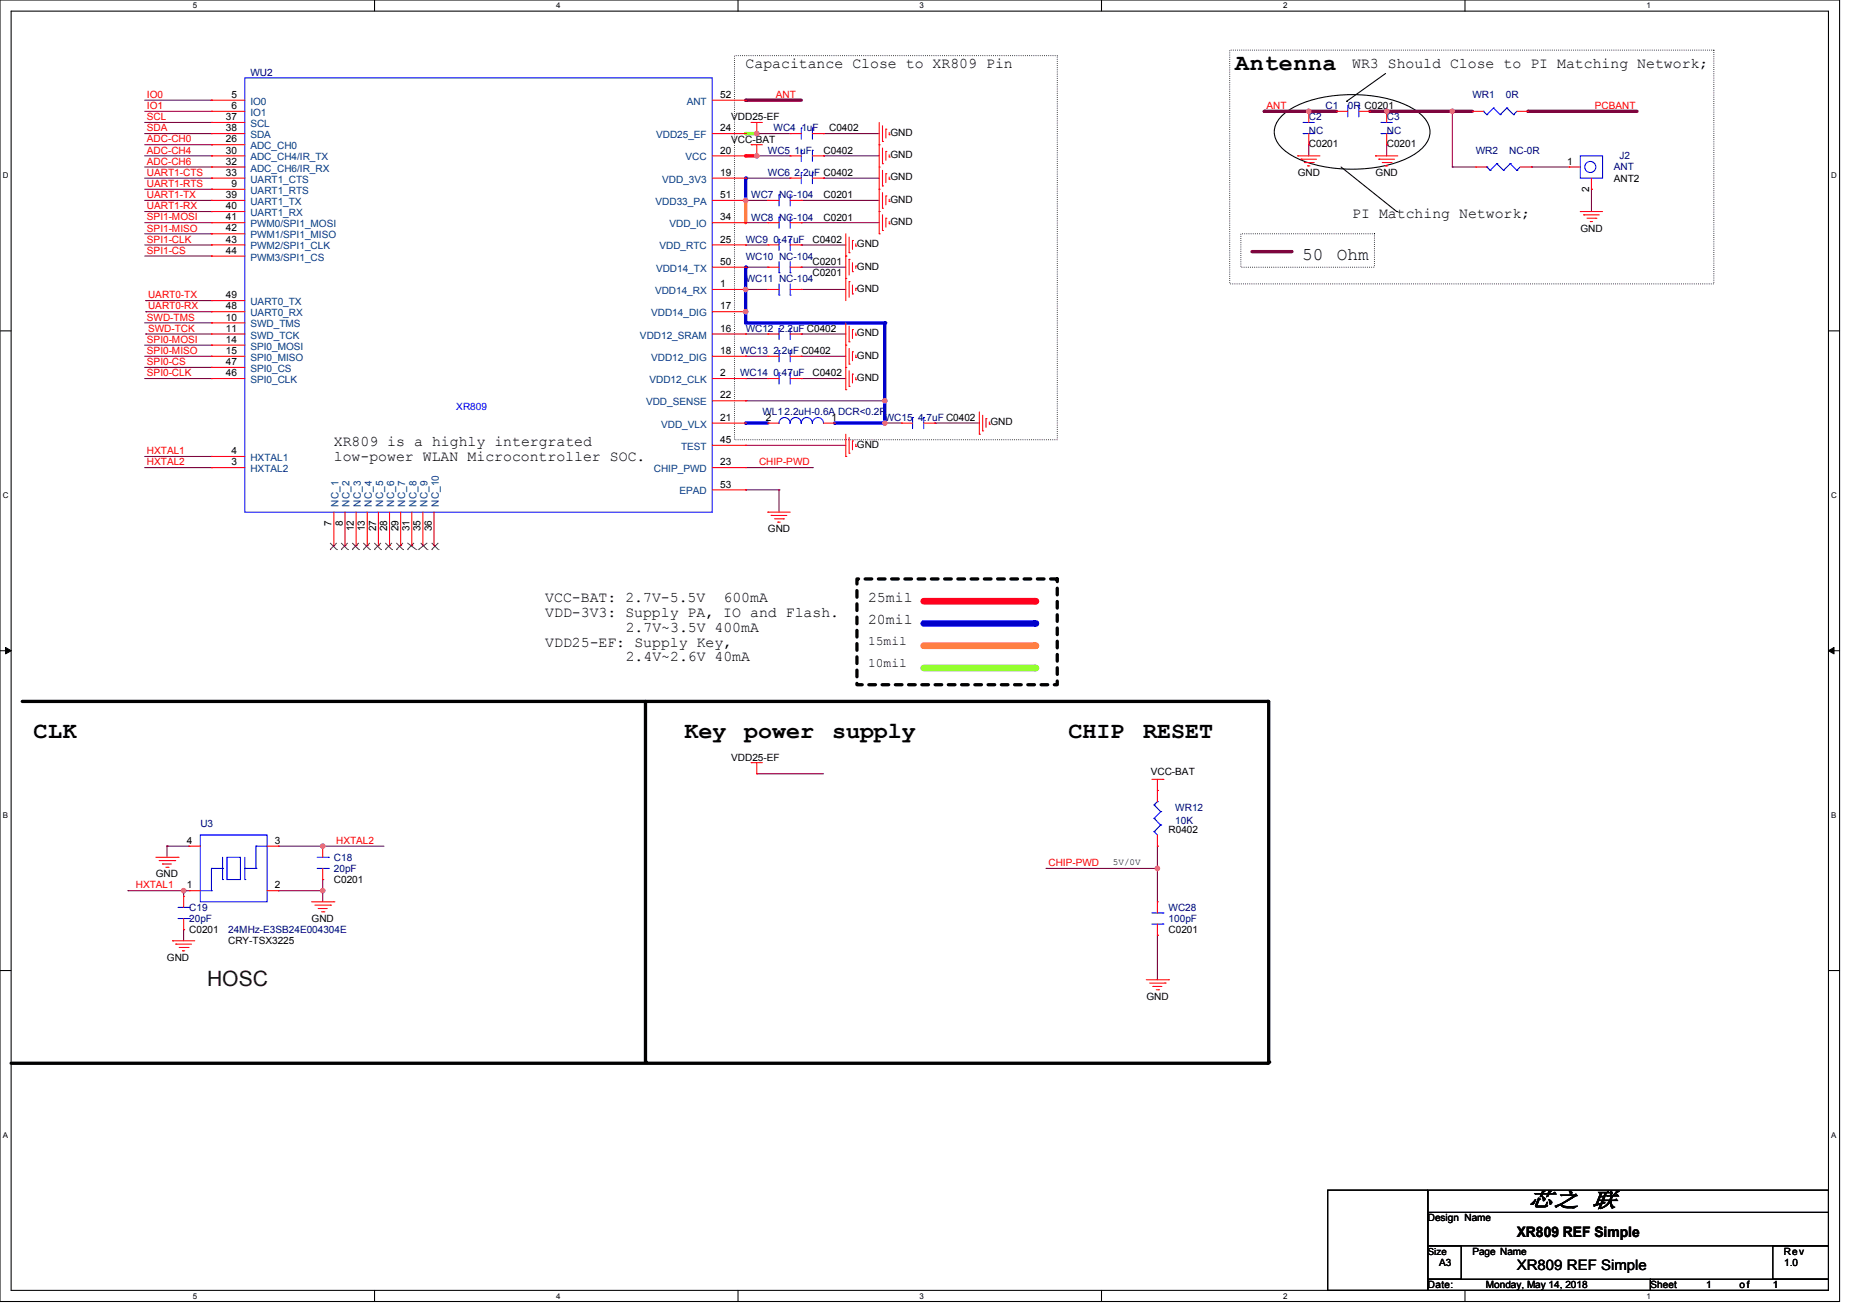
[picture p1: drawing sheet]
<svg xmlns="http://www.w3.org/2000/svg" width="297mm" height="210mm" viewBox="0 0 297 210" stroke-linecap="round" stroke-linejoin="round" font-family="sans-serif">
<path d="M0 0h293.9v207.8h-293.9zM1.8 1.8h290.3v204.3h-290.3z" fill="none" stroke="#000" stroke-width=".17"/>
<g fill="#fff">
<path d="M30.8 .2h.7v1.4h-.7z"/>
<path d="M30.8 206.2h.7v1.5h-.7z"/>
</g>
<path d="M59.8 0v1.8M59.8 206.1v1.7" fill="none" stroke="#000" stroke-width=".17"/>
<g fill="#fff">
<path d="M88.9 .2h.7v1.4h-.7z"/>
<path d="M88.9 206.2h.7v1.5h-.7z"/>
</g>
<path d="M117.9 0v1.8M117.9 206.1v1.7" fill="none" stroke="#000" stroke-width=".17"/>
<g fill="#fff">
<path d="M146.9 .2h.7v1.4h-.7z"/>
<path d="M146.9 206.2h.7v1.5h-.7z"/>
</g>
<path d="M176 0v1.8M176 206.1v1.7" fill="none" stroke="#000" stroke-width=".17"/>
<g fill="#fff">
<path d="M205 .2h.7v1.4h-.7z"/>
<path d="M205 206.2h.7v1.5h-.7z"/>
</g>
<path d="M234.1 0v1.8M234.1 206.1v1.7" fill="none" stroke="#000" stroke-width=".17"/>
<g fill="#fff">
<path d="M263.1 .2h.7v1.4h-.7z"/>
<path d="M263.1 206.2h.7v1.5h-.7z"/>
<path d="M.4 27.3h1v1.4h-1z"/>
<path d="M292.6 27.3h.9v1.4h-.9z"/>
<path d="M.4 78.4h1v1.4h-1z"/>
<path d="M292.6 78.4h.9v1.4h-.9z"/>
</g>
<path d="M0 52.8h1.8M292.1 52.8h1.8" fill="none" stroke="#000" stroke-width=".17"/>
<g fill="#fff">
<path d="M.4 129.4h.9v1.5h-.9z"/>
<path d="M292.6 129.4h.8v1.5h-.8z"/>
</g>
<path d="M0 103.9h1.8M292.1 103.9h1.8" fill="none" stroke="#000" stroke-width=".17"/>
<path d="M.9 103.4l.9 .5-.9 .5zM292.1 103.9l.9-.5v1z" fill="#000" stroke="#000" stroke-width=".16"/>
<g fill="#fff">
<path d="M.4 180.5h.9v1.4h-.9z"/>
<path d="M292.6 180.5h.8v1.4h-.8z"/>
</g>
<path d="M0 155h1.8M292.1 155h1.8" fill="none" stroke="#000" stroke-width=".17"/>
<path d="M200 40.2h6.2" fill="none" stroke="#800000" stroke-width=".53"/>
<circle cx="206.2" cy="40.2" r=".26" fill="#800000"/>
<path d="M198.2 37.3h21.4v5.4h-21.4z" fill="none" stroke="#000" stroke-width=".17" stroke-dasharray="0 .3"/>
<path d="M147.6 106.7h17.8" fill="none" stroke="#80ff00" stroke-width="1.1"/>
<circle cx="165.4" cy="106.7" r=".53" fill="#80ff00"/>
<path d="M147.6 99.6h17.8" fill="none" stroke="#00f" stroke-width="1.1"/>
<circle cx="165.4" cy="99.6" r=".53" fill="#00f"/>
<path d="M147.6 103.1h17.8" fill="none" stroke="#ff8000" stroke-width="1.1"/>
<circle cx="165.4" cy="103.1" r=".53" fill="#ff8000"/>
<path d="M136.9 92.5h32v16.8h-32z" fill="none" stroke="#000" stroke-width=".53" stroke-dasharray="1.1 1.1"/>
<path d="M147.6 96h17.8" fill="none" stroke="#f00" stroke-width="1.1"/>
<circle cx="165.4" cy="96" r=".53" fill="#f00"/>
<path d="M117.3 8.9h51.6v61.3h-51.6zM196.5 8h77.3v37.3h-77.3z" fill="none" stroke="#000" stroke-width=".17" stroke-dasharray="0 .3"/>
<path d="M205 18.3a16.1 16.1 0 0 1 9.5-3.1 21.2 21.2 0 0 1 10.8 1.9 4.9 4.9 0 0 1 3.2 4 4.9 4.9 0 0 1-3.2 3.9 22.6 22.6 0 0 1-18.6 0 4.9 4.9 0 0 1-3.1-3.9 3.8 3.8 0 0 1 1.4-2.8zM215.1 16.2h.1M221.4 11.7l-6.3 4.5M214.2 26.7l8.9 7.1M223.1 33.8h.1" fill="none" stroke="#000" stroke-width=".17"/>
<path d="M3.6 112h198.9M103.1 112v57.6M202.7 112v57.6M1.8 169.8h200.7" fill="none" stroke="#000" stroke-width=".53"/>
<g fill="#000">
<circle cx="202.5" cy="112" r=".26"/>
<circle cx="103.1" cy="169.6" r=".26"/>
<circle cx="202.5" cy="169.8" r=".26"/>
<circle cx="202.7" cy="169.6" r=".26"/>
</g>
<path d="M221.5 17.8h10.5" fill="none" stroke="#800040" stroke-width=".53"/>
<circle cx="221.5" cy="17.8" r=".26" fill="#800040"/>
<g fill="#f0f" stroke="#f0f" stroke-width=".17">
<circle cx="232" cy="17.8" r=".35"/>
<circle cx="221.5" cy="17.8" r=".35"/>
</g>
<path d="M209.1 17.8h4.4" fill="none" stroke="#800040" stroke-width=".53"/>
<circle cx="209.1" cy="17.8" r=".26" fill="#800040"/>
<path d="M218.9 17.8h2.6" fill="none" stroke="#800040" stroke-width=".53"/>
<circle cx="218.9" cy="17.8" r=".26" fill="#800040"/>
<path d="M209.1 23.1h.1M209.1 23.1v1.8M221.5 23.1h.1M221.5 23.1v1.8" fill="none" stroke="#800040" stroke-width=".17"/>
<path d="M202 17.8h7.1" fill="none" stroke="#800040" stroke-width=".53"/>
<circle cx="202" cy="17.8" r=".26" fill="#800040"/>
<g fill="#f0f" stroke="#f0f" stroke-width=".17">
<circle cx="209.1" cy="17.8" r=".35"/>
<circle cx="51.6" cy="142.2" r=".35"/>
<circle cx="29.3" cy="142.2" r=".35"/>
<circle cx="51.6" cy="135.1" r=".35"/>
</g>
<g fill="none" stroke="#800040" stroke-width=".17">
<path d="M23.1 72.9h10.7M23.1 74.7h10.7M33.8 72.9h.1M33.8 74.7h.1M119.1 74.7h10.7M124.5 78.2h.1M124.5 78.2v3.6M129.8 74.7h.1M141.4 67.6h.1M141.4 67.6h2.6M26.7 135.1h.1M26.7 135.1h3.5"/>
<path d="M26.7 135.1v1.8M44.4 135.1h.1M44.4 135.1h16.9M51.6 135.1h.1M20.4 142.2h.1M20.4 142.2h9.8M29.3 148.5h.1M29.3 142.2h.1M29.3 142.2v.9M29.3 148.5v1.7M44.4 142.2h.1M44.4 142.2h7.2"/>
<path d="M51.6 140.5h.1M51.6 142.2h.1M51.6 140.5v3.5"/>
</g>
<path d="M119.1 51.6h22.3" fill="none" stroke="#00f" stroke-width=".53"/>
<circle cx="119.1" cy="51.6" r=".26" fill="#00f"/>
<path d="M119.1 46.2v3.6" fill="none" stroke="#00f" stroke-width=".53"/>
<circle cx="119.1" cy="46.2" r=".26" fill="#00f"/>
<g fill="#f0f" stroke="#f0f" stroke-width=".17">
<circle cx="119.1" cy="49.8" r=".35"/>
<circle cx="119.1" cy="46.2" r=".35"/>
</g>
<path d="M141.4 64v3.6" fill="none" stroke="#00f" stroke-width=".53"/>
<circle cx="141.4" cy="64" r=".26" fill="#00f"/>
<g fill="#f0f" stroke="#f0f" stroke-width=".17">
<circle cx="141.3" cy="67.6" r=".35"/>
<circle cx="120.9" cy="24.9" r=".35"/>
</g>
<path d="M120.9 24.9h.1M120.9 24.9h5.3" fill="none" stroke="#800040" stroke-width=".17"/>
<path d="M119.1 24.9h1.8" fill="none" stroke="#f00" stroke-width=".53"/>
<circle cx="119.1" cy="24.9" r=".26" fill="#f00"/>
<path d="M131.6 24.9h.1M131.6 24.9h8.9M149.4 67.6h.1M149.4 67.6h7.1" fill="none" stroke="#800040" stroke-width=".17"/>
<path d="M119.1 21.3h1.8" fill="none" stroke="#0f0" stroke-width=".53"/>
<circle cx="119.1" cy="21.3" r=".26" fill="#0f0"/>
<path d="M131.6 28.4h.1M131.6 28.4h8.9M128 42.7h.1M128 46.2h.1M128 42.7h7.1M128 46.2h7.1M119.1 78.2h.1M119.1 78.2h5.4" fill="none" stroke="#800040" stroke-width=".17"/>
<path d="M119.1 16h8.9" fill="none" stroke="#800040" stroke-width=".53"/>
<circle cx="119.1" cy="16" r=".26" fill="#800040"/>
<path d="M119.1 71.1h.1M119.1 71.1h16" fill="none" stroke="#800040" stroke-width=".17"/>
<path d="M133.3 67.6h8.1" fill="none" stroke="#00f" stroke-width=".53"/>
<circle cx="133.3" cy="67.6" r=".26" fill="#00f"/>
<path d="M119.1 67.6h3.6" fill="none" stroke="#00f" stroke-width=".53"/>
<circle cx="119.1" cy="67.6" r=".26" fill="#00f"/>
<g fill="none" stroke="#800040" stroke-width=".17">
<path d="M119.1 39.1h.1M119.1 39.1h3.6M128 32h.1M128 39.1h.1M128 32h12.5M128 39.1h7.1M131.6 21.3h.1M131.6 21.3h8.9M119.1 56.9h.1M119.1 53.3h.1M119.1 56.9h3.6M119.1 53.3h3.6"/>
<path d="M128 56.9h.1M128 53.3h.1M128 56.9h7.1M128 53.3h7.1M119.1 64h.1M119.1 60.5h.1M119.1 64h22.3M119.1 60.5h3.6M128 60.5h.1M128 60.5h7.1"/>
</g>
<path d="M141.4 51.6v12.4" fill="none" stroke="#00f" stroke-width=".53"/>
<circle cx="141.4" cy="51.6" r=".26" fill="#00f"/>
<circle cx="141.3" cy="64" r=".35" fill="#f0f" stroke="#f0f" stroke-width=".17"/>
<path d="M128 35.6h.1M128 35.6h12.5" fill="none" stroke="#800040" stroke-width=".17"/>
<path d="M119.1 28.4v3.6" fill="none" stroke="#00f" stroke-width=".53"/>
<circle cx="119.1" cy="28.4" r=".26" fill="#00f"/>
<path d="M119.1 28.4h.1M119.1 32h.1M119.1 28.4h7.1M119.1 32h3.6" fill="none" stroke="#800040" stroke-width=".17"/>
<circle cx="119.1" cy="32" r=".35" fill="#f0f" stroke="#f0f" stroke-width=".17"/>
<path d="M119.1 32v3.6" fill="none" stroke="#ff8000" stroke-width=".53"/>
<circle cx="119.1" cy="32" r=".26" fill="#ff8000"/>
<path d="M119.1 35.6h.1M119.1 35.6h3.6M119.1 46.2h.1M119.1 46.2h3.6" fill="none" stroke="#800040" stroke-width=".17"/>
<path d="M119.1 42.7v3.5" fill="none" stroke="#00f" stroke-width=".53"/>
<circle cx="119.1" cy="42.7" r=".26" fill="#00f"/>
<path d="M119.1 42.7h.1M119.1 42.7h3.6M167.1 138.7h.1M167.1 138.7h17.8M184.9 135.1h.1M184.9 138.7h.1M184.9 135.1v8.9M184.9 149.4h.1M184.9 149.4v7.1" fill="none" stroke="#800040" stroke-width=".17"/>
<circle cx="184.9" cy="138.7" r=".35" fill="#f0f" stroke="#f0f" stroke-width=".17"/>
<path d="M244.1 17.8h17.4" fill="none" stroke="#800040" stroke-width=".53"/>
<circle cx="244.1" cy="17.8" r=".26" fill="#800040"/>
<path d="M232 17.8h.1M232 17.8v8.9M232 26.7h.1M232 26.7h3.8" fill="none" stroke="#800040" stroke-width=".17"/>
<path d="M232 17.8h3.2" fill="none" stroke="#800040" stroke-width=".53"/>
<circle cx="232" cy="17.8" r=".26" fill="#800040"/>
<g fill="none" stroke="#800040" stroke-width=".17">
<path d="M23.1 26.7h10.7M23.1 30.2h10.7M23.1 32h10.7M23.1 33.8h10.7M23.1 35.6h10.7M23.1 37.3h10.7M23.1 39.1h10.7M33.8 26.7h.1M33.8 30.2h.1M33.8 32h.1M33.8 33.8h.1M33.8 35.6h.1"/>
<path d="M33.8 37.3h.1M33.8 39.1h.1M244.7 26.7h.1M244.7 26.7h6M254.3 30.2h.1M254.3 30.2v3.6M23.1 40.9h10.7M23.3 48h.1M23.3 49.8h.1M23.3 53.3h.1M23.3 48h10.5M23.3 49.8h10.5"/>
<path d="M23.3 53.3h10.5M33.8 40.9h.1"/>
</g>
<path d="M119.1 49.8v1.8" fill="none" stroke="#00f" stroke-width=".53"/>
<circle cx="119.1" cy="49.8" r=".26" fill="#00f"/>
<g fill="none" stroke="#800040" stroke-width=".17">
<path d="M23.1 16h10.7M23.1 17.8h10.7M23.1 19.6h10.7M33.8 16h.1M33.8 17.8h.1M33.8 19.6h.1M23.1 23.1h10.7M23.1 24.9h10.7M23.1 28.4h10.7M23.1 21.3h10.7M33.8 23.1h.1M33.8 24.9h.1"/>
<path d="M33.8 28.4h.1M33.8 21.3h.1M120.9 21.3h.1M120.9 21.3h5.3M23.1 51.6h10.7M23.1 55.1h10.7M23.1 56.9h10.7M23.1 58.7h10.7M33.8 51.6h.1M33.8 55.1h.1M33.8 56.9h.1M33.8 58.7h.1"/>
<path d="M23.1 60.5h10.7M33.8 60.5h.1M120.9 123.6h.1M120.9 123.6h10.7"/>
</g>
<g fill="#f0f" stroke="#f0f" stroke-width=".17">
<circle cx="120.9" cy="21.3" r=".35"/>
<circle cx="232" cy="17.8" r=".35"/>
<circle cx="221.5" cy="17.8" r=".35"/>
<circle cx="209.1" cy="17.8" r=".35"/>
<circle cx="51.6" cy="142.2" r=".35"/>
<circle cx="29.3" cy="142.2" r=".35"/>
<circle cx="51.6" cy="135.1" r=".35"/>
<circle cx="119.1" cy="49.8" r=".35"/>
<circle cx="119.1" cy="46.2" r=".35"/>
<circle cx="141.3" cy="67.6" r=".35"/>
<circle cx="120.9" cy="24.9" r=".35"/>
<circle cx="141.3" cy="64" r=".35"/>
<circle cx="119.1" cy="32" r=".35"/>
<circle cx="184.9" cy="138.7" r=".35"/>
</g>
<g fill="none" stroke="#f00" stroke-width=".17">
<path d="M33.8 16h.1M33.8 17.8h.1M33.8 19.6h.1M33.8 19.6h5.3M33.8 17.8h5.3M33.8 16h5.3M113.8 16h5.3M119.1 16h.1M120 19.6h.1M120 19.6h1.8M120.9 19.6v1.7M140.5 19.6v17.7"/>
<path d="M209.1 17.8h.1M209.1 17.8v1.8M213.5 17.8h.1M213.5 17.8h1.8M217.1 17.8h1.8M218.9 17.8h.1M221.5 17.8h.1M221.5 17.8v1.8M235.2 17.8h.1M235.2 17.8h1.8M242.3 17.8h1.8M244.1 17.8h.1"/>
<path d="M33.8 21.3h.1M33.8 23.1h.1M33.8 24.9h.1M33.8 26.7h.1M33.8 28.4h.1M33.8 30.2h.1M33.8 32h.1M33.8 33.8h.1M33.8 35.6h.1M33.8 37.3h.1M33.8 39.1h.1M33.8 24.9h5.3"/>
<path d="M33.8 23.1h5.3M33.8 33.8h5.3M33.8 28.4h5.3M33.8 32h5.3M33.8 26.7h5.3M33.8 35.6h5.3M33.8 21.3h5.3M33.8 30.2h5.3M33.8 39.1h5.3M33.8 37.3h5.3M113.8 24.9h5.3M113.8 28.4h5.3"/>
<path d="M113.8 32h5.3M113.8 35.6h5.3M113.8 21.3h5.3M113.8 39.1h5.3M119.1 35.6h.1M119.1 28.4h.1M119.1 24.9h.1M119.1 32h.1M119.1 21.3h.1M119.1 39.1h.1M120 23.1h.1M120 23.1h1.8"/>
<path d="M120.9 24.9h.1M120.9 21.3h.1M120.9 23.1v1.8M122.7 32h.1M122.7 35.6h.1M122.7 39.1h.1M122.7 32h1.8M122.7 35.6h1.8M122.7 39.1h1.8M126.2 28.4h.1M126.2 21.3h.1M126.2 24.9h.1"/>
<path d="M126.2 24.9h1.8M126.2 28.4h1.8M126.2 32h1.8M126.2 35.6h1.8M126.2 21.3h1.8M126.2 39.1h1.8M128 32h.1M128 35.6h.1M128 39.1h.1M129.8 24.9h1.8M129.8 28.4h1.8M129.8 21.3h1.8"/>
<path d="M131.6 28.4h.1M131.6 21.3h.1M131.6 24.9h.1M135.1 37.3v10.7M135.7 37.9v2.5M136.2 38.4h.1M136.2 38.4v1.4M136.7 39.3h.1M136.7 38.9v.4M140.5 26.7h.1M140.5 30.2h.1M140.5 33.8h.1"/>
<path d="M140.5 37.3h.1M140.5 23.1h.1M141 26.1h.1M141 29.7h.1M141 33.3h.1M141 36.8h.1M141 22.6h.1M141 20.1v2.5M141 23.6v2.5M141 27.2v2.5M141 30.8v2.5M141 34.3v2.5"/>
<path d="M141.5 24.2h.1M141.5 27.7h.1M141.5 31.3h.1M141.5 34.9h.1M141.5 20.6h.1M141.5 20.6v1.4M141.5 24.2v1.4M141.5 27.7v1.5M141.5 31.3v1.4M141.5 34.9v1.4M142.1 25.1h.1M142.1 28.6h.1"/>
<path d="M142.1 32.2h.1M142.1 35.7h.1M142.1 21.5h.1M142.1 21.2v.3M142.1 24.7v.4M142.1 28.3v.3M142.1 31.8v.4M142.1 35.4v.3M207.3 24.9h.1M207.3 24.9h3.6M207.8 25.4h.1M207.8 25.4h2.5"/>
<path d="M208.4 26h1.4M208.9 26.5h.1M208.9 26.5h.4M209.1 23.1h.1M209.1 21.3v1.8M209.8 26h.1M219.8 24.9h.1M219.8 24.9h3.5M220.3 25.4h.1M220.3 25.4h2.5M220.8 26h1.4M221.4 26.5h.1"/>
<path d="M221.4 26.5h.3M221.5 23.1h.1M221.5 21.3v1.8M222.2 26h.1M235.8 26.7h.1M235.8 26.7h1.7M242.9 26.7h1.8M244.7 26.7h.1M250.7 26.7h.1M250.7 26.7h1.8M252.5 33.8h.1M252.5 33.8h3.5"/>
<path d="M253 34.3h.1M253 34.3h2.5M253.5 34.9h1.5M254.1 35.4h.1M254.1 35.4h.3M254.3 30.2h.1M254.3 28.4v1.8M255 34.9h.1M33.8 49.8h.1M33.8 51.6h.1M33.8 53.3h.1M33.8 55.1h.1"/>
<path d="M33.8 56.9h.1M33.8 58.7h.1M33.8 48h.1M33.8 40.9h.1M33.8 56.9h5.3M33.8 53.3h5.3M33.8 49.8h5.3M33.8 51.6h5.3M33.8 55.1h5.3M33.8 58.7h5.3M33.8 48h5.3M33.8 40.9h5.3"/>
<path d="M113.8 56.9h5.3M113.8 53.3h5.3M113.8 42.7h5.3M113.8 46.2h5.3M113.8 49.8h5.3M119.1 42.7h.1M119.1 46.2h.1M119.1 53.3h.1M119.1 56.9h.1M119.1 49.8h.1M122.7 56.9h.1M122.7 53.3h.1"/>
<path d="M122.7 42.7h.1M122.7 46.2h.1M122.7 56.9h1.8M122.7 53.3h1.8M122.7 42.7h1.8M122.7 46.2h1.8M126.2 56.9h1.8M126.2 53.3h1.8M126.2 42.7h1.8M126.2 46.2h1.8M128 56.9h.1M128 53.3h.1"/>
<path d="M128 42.7h.1M128 46.2h.1M135.1 44.4h.1M135.1 58.7h.1M135.1 55.1h.1M135.1 40.9h.1M135.1 51.6v10.6M135.7 45h.1M135.7 58.1h.1M135.7 54.6h.1M135.7 40.4h.1M135.7 41.4h.1"/>
<path d="M135.7 41.4v2.5M135.7 45v2.5M135.7 52.1v2.5M135.7 55.6v2.5M135.7 59.2v2.5M136.2 59.7h.1M136.2 46.9h.1M136.2 56.2h.1M136.2 52.6h.1M136.2 43.4h.1M136.2 42v1.4M136.2 45.5v1.4"/>
<path d="M136.2 52.6v1.4M136.2 56.2v1.4M136.2 59.7v1.5M136.7 46h.1M136.7 57.1h.1M136.7 53.5h.1M136.7 42.5h.1M136.7 42.5v.4M136.7 46v.4M136.7 53.2v.3M136.7 56.7v.4M33.8 60.5h.1"/>
<path d="M33.8 74.7h.1M33.8 72.9h.1M33.8 60.5h5.3M33.8 74.7h5.3M33.8 72.9h5.3M113.8 67.6h5.3M113.8 60.5h5.3M113.8 64h5.3M113.8 71.1h5.3M113.8 74.7h5.3M113.8 78.2h5.3M119.1 60.5h.1"/>
<path d="M119.1 67.6h.1M119.1 64h.1M119.1 71.1h.1M119.1 74.7h.1M119.1 78.2h.1M122.7 60.5h.1M122.7 67.6h.1M122.7 67.6h1.8M122.7 60.5h1.8M126.2 60.5h1.8M128 60.5h.1M131.6 67.6h1.7"/>
<path d="M133.3 67.6h.1M135.1 62.2h.1M135.1 72.9h.1M135.1 69.3v3.6M135.7 61.7h.1M135.7 72.4h.1M135.7 69.9v2.5M136.2 70.4h.1M136.2 70.4v1.4M136.7 60.6h.1M136.7 71.3h.1M136.7 60.3v.3"/>
<path d="M136.7 70.9v.4M144 67.6h.1M144 67.6h1.8M147.6 67.6h1.8M149.4 67.6h.1M156.5 69.3h.1M156.5 65.8v3.5M157 68.8h.1M157 66.3v2.5M157.5 66.9h.1M157.5 66.9v1.4M158.1 67.7h.1"/>
<path d="M158.1 67.4v.3M53.3 87.1h.1M53.3 81.8v5.3M55.1 87.1h.1M55.1 81.8v5.3M56.9 87.1h.1M56.9 81.8v5.3M58.7 87.1h.1M58.7 81.8v5.3M60.5 87.1h.1M60.5 81.8v5.3M62.2 87.1h.1"/>
<path d="M62.2 81.8v5.3M64 87.1h.1M64 81.8v5.3M65.8 87.1h.1M65.8 81.8v5.3M67.6 87.1h.1M67.6 81.8v5.3M69.3 87.1h.1M69.3 81.8v5.3M122.7 81.8h.1M122.7 81.8h3.5M123.2 82.3h.1"/>
<path d="M123.2 82.3h2.5M123.8 82.9h1.4M124.3 83.4h.1M124.3 83.4h.3M125.2 82.9h.1M24.9 136.9h3.5M25.4 137.4h2.5M26 138h.1M26 138h1.4M26.5 138.5h.3M26.8 138.5h.1M27.9 137.4h.1"/>
<path d="M28.4 136.9h.1M30.2 135.1h.1M30.2 135.1h1.8M42.7 135.1h1.7M44.4 135.1h.1M51.6 135.1h.1M51.6 135.1v1.8M51.6 138.7v1.8M120 121.8h.1M120 121.8h1.8M120.9 123.6h.1M120.9 121.8v1.8"/>
<path d="M184 124.5h1.8M184.9 126.2h.1M184.9 135.1h.1M184.9 124.5v3.5M184.9 133.3v1.8M185.8 124.5h.1M27.6 150.2h.1M27.6 150.2h3.5M28.1 150.8h.1M28.1 150.8h2.5M28.6 151.3h1.4M29.2 151.8h.1"/>
<path d="M29.2 151.8h.3M29.3 143.1h.1M29.3 148.5h.1M29.3 143.1v1.8M29.3 146.7v1.8M30 151.3h.1M30.2 142.2h.1M30.2 142.2h1.8M42.7 142.2h1.7M44.4 142.2h.1M49.8 144h3.5M50.3 144.5h2.5"/>
<path d="M50.9 145.1h.1M50.9 145.1h1.4M51.4 145.6h.3M51.6 140.5h.1M51.7 145.6h.1M52.8 144.5h.1M53.3 144h.1M183.1 156.5h3.6M183.7 157h2.5M184.2 157.5h.1M184.2 157.5h1.4M184.7 158.1h.4"/>
<path d="M184.9 149.4h.1M184.9 144h.1M184.9 144v1.8M184.9 147.6v1.8M185.1 158.1h.1M186.2 157h.1M186.7 156.5h.1"/>
</g>
<path d="M212.1 190.1h16v16h-16zM228.1 190.1h64v3.5h-64zM228.1 193.6h64v5.4h-64zM228.1 199h5.3v5.3h-5.3zM283.2 199h8.9v5.3h-8.9zM228.1 204.3h35.6v1.8h-35.6zM263.7 204.3h28.4v1.8h-28.4z" fill="none" stroke="#000" stroke-width=".17"/>
<g fill="none" stroke="#00f" stroke-width=".17">
<path d="M39.1 12.4h74.7v69.4h-74.7zM208.2 19.6h.1M208.2 19.6h1.8M215.3 16.9h.1M215.3 16.9v1.8M217.1 16.9h.1M217.1 16.9v1.8M220.7 19.6h.1M220.7 19.6h1.7M237 17.8h.1M237 17.8l.5 .5M237.5 18.3h.1"/>
<path d="M238.6 17.3h.1M238.6 17.3l1.1 1M238.6 17.3l-1.1 1M239.7 18.3h.1M240.7 17.3h.1M240.7 17.3l1.1 1M240.7 17.3l-1 1M241.8 18.3h.1M242.3 17.8l-.5 .5M124.5 31.1h.1M124.5 34.7h.1M124.5 38.2h.1"/>
<path d="M124.5 31.1v1.8M124.5 34.7v1.7M124.5 38.2v1.8M126.2 31.1h.1M126.2 34.7h.1M126.2 38.2h.1M126.2 31.1v1.8M126.2 34.7v1.7M126.2 38.2v1.8M128 27.6h.1M128 20.4h.1M128 24h.1"/>
<path d="M128 20.4v1.8M128 24v1.8M128 27.6v1.7M129.8 27.6h.1M129.8 20.4h.1M129.8 24h.1M129.8 20.4v1.8M129.8 24v1.8M129.8 27.6v1.7M208.2 21.3h.1M208.2 21.3h1.8M220.7 21.3h.1"/>
<path d="M220.7 21.3h1.7M237.5 26.7h.1M237.5 26.7l.6 .5M238.1 27.2h.1M239.1 26.1h.1M239.1 26.1l1.1 1.1M239.1 26.1l-1 1.1M240.2 27.2h.1M241.3 26.1h.1M241.3 26.1l1 1.1M241.3 26.1l-1.1 1.1M242.3 27.2h.1"/>
<path d="M242.9 26.7l-.6 .5M252.5 24.9h3.5v3.5h-3.5zM124.5 56h.1M124.5 52.5h.1M124.5 43.6h.1M124.5 59.6h.1M124.5 47.1h.1M124.5 41.8v1.8M124.5 45.3v1.8M124.5 52.5v1.7M124.5 56v1.8M124.5 59.6v1.7"/>
<path d="M126.2 56h.1M126.2 52.5h.1M126.2 43.6h.1M126.2 59.6h.1M126.2 47.1h.1M126.2 41.8v1.8M126.2 45.3v1.8M126.2 52.5v1.7M126.2 56v1.8M126.2 59.6v1.7M124.5 67.6a.88 .88 0 0 1 .9-.9h-.1a.88 .88 0 0 1 .9 .9M126.2 67.6a.88 .88 0 0 1 .9-.9 .88 .88 0 0 1 .9 .9 .88 .88 0 0 1 .9-.9 .88 .88 0 0 1 .9 .9"/>
<path d="M129.8 67.6a.88 .88 0 0 1 .9-.9 .88 .88 0 0 1 .9 .9M145.8 66.7h.1M145.8 66.7v1.8M147.6 66.7h.1M147.6 66.7v1.8M32 133.3h10.7v10.7h-10.7zM33.8 138.7h.1M33.8 138.7v3.5M33.8 138.7h1.8M35.6 138.7h.1M35.6 136.9v3.6M36.3 136.9h2.1v3.6h-2.1z"/>
<path d="M39.1 138.7h.1M39.1 138.7h1.8M39.1 136.9v3.6M40.9 135.1h.1M40.9 138.7h.1M40.9 135.1h1.8M40.9 135.1v3.6M50.7 138.7h1.8M50.7 136.9h1.8M52.5 138.7h.1M52.5 136.9h.1M184.4 132.8h.1"/>
<path d="M184.4 130.7h.1M184.4 128.5h.1M184.4 132.8l.5 .5M184.4 130.7l1 1.1M184.4 128.5l1 1.1M184.9 128h.1M184.9 128l-.5 .5M185.4 131.8h.1M185.4 129.6h.1M185.4 131.8l-1 1M185.4 129.6l-1 1.1M28.4 144.9h1.8"/>
<path d="M28.4 146.7h1.8M30.2 144.9h.1M30.2 146.7h.1M32 142.2h1.8M33.8 142.2h.1M35.6 140.5h.1M39.1 140.5h.1M184 147.6h1.8M184 145.8h1.8M185.8 147.6h.1M185.8 145.8h.1"/>
<circle cx="254.1" cy="26.7" r=".88"/>
</g>
<g fill="none" stroke="#804000" stroke-width=".16">
<path d="M52.7 87.8h.1M52.7 86.7l1.1 1.1M53.8 87.8h.1M53.8 86.7l-1.1 1.1M54.5 87.8h.1M54.5 86.7l1.1 1.1M55.6 87.8h.1M55.6 86.7l-1.1 1.1M56.3 87.8h.1M56.3 86.7l1 1.1M57.3 87.8h.1M57.3 86.7l-1 1.1"/>
<path d="M58 87.8h.1M58 86.7l1.1 1.1M59.1 87.8h.1M59.1 86.7l-1.1 1.1M59.8 87.8h.1M59.8 86.7l1.1 1.1M60.9 87.8h.1M60.9 86.7l-1.1 1.1M61.6 87.8h.1M61.6 86.7l1 1.1M62.6 87.8h.1M62.6 86.7l-1 1.1"/>
<path d="M63.3 87.8h.1M63.3 86.7l1.1 1.1M64.4 87.8h.1M64.4 86.7l-1.1 1.1M65.1 87.8h.1M65.1 86.7l1.4 1.1M66.1 86.7l-1 1.1M66.5 87.8h.1M66.9 87.8h.1M67.2 86.7l1.1 1.1M68.3 87.8h.1M68.3 86.7l-1.4 1.1"/>
<path d="M69 87.8h.1M69 86.7l1 1.1M70 87.8h.1M70 86.7l-1 1.1"/>
</g>
<g font-size="3.7">
<text x="197.4" y="11.1">Antenna</text>
<text x="5.3" y="117.8">CLK</text>
<text x="109.3" y="117.8">Key</text>
<text x="118.9" y="117.8">power</text>
<text x="132.9" y="117.8">supply</text>
<text x="170.7" y="117.8">CHIP</text>
<text x="182.6" y="117.8">RESET</text>
</g>
<text font-size="3.5" x="244.1" y="192.7">芯之 联</text>
<text font-size="3.4" fill="#400000" x="33.1" y="157.4">HOSC</text>
<g font-size="2.8">
<text x="208" y="41.5">50</text>
<text x="213.6" y="41.5">Ohm</text>
</g>
<g font-size="2.4">
<text x="119.1" y="10.8">Capacitance Close to XR809 Pin</text>
<text x="216" y="10.8">WR3 Should Close to PI Matching Network;</text>
<text x="216" y="34.8">PI Matching Network;</text>
<text x="53.3" y="71.2">XR809 is a highly intergrated</text>
<text x="53.3" y="73.6">low-power WLAN Microcontroller SOC.</text>
<text x="87.1" y="96.1">VCC-BAT: 2.7V-5.5V</text>
<text x="87.1" y="98.5">VDD-3V3: Supply PA, IO and Flash.</text>
<text x="100" y="100.9">2.7V~3.5V 400mA</text>
<text x="115.6" y="96.1">600mA</text>
<text x="138.7" y="99.7">20mil</text>
<text x="138.7" y="96.1">25mil</text>
<text x="87.1" y="103.3">VDD25-EF: Supply Key,</text>
<text x="100" y="105.6">2.4V~2.6V 40mA</text>
</g>
<g font-size="2.3">
<text x="242.3" y="197.5">XR809 REF Simple</text>
<text x="242.3" y="202.8">XR809 REF Simple</text>
</g>
<g font-size="2.1">
<text x="138.7" y="106.6">10mil</text>
<text x="138.7" y="103">15mil</text>
</g>
<g font-size="1.6" fill="#f00">
<text x="23.5" y="15.6">IO0</text>
<text x="23.5" y="17.4">IO1</text>
<text x="123.9" y="15.6">ANT</text>
<text x="202.4" y="17.4">ANT</text>
<text x="254.8" y="17.4">PCBANT</text>
<text x="23.5" y="19.2">SCL</text>
<text x="23.5" y="22.8">ADC-CH0</text>
<text x="23.5" y="21">SDA</text>
<text x="23.5" y="26.3">ADC-CH6</text>
<text x="23.5" y="29.9">UART1-RTS</text>
<text x="23.5" y="24.5">ADC-CH4</text>
<text x="23.5" y="28.1">UART1-CTS</text>
<text x="23.5" y="31.6">UART1-TX</text>
<text x="23.5" y="33.4">UART1-RX</text>
<text x="23.5" y="35.2">SPI1-MOSI</text>
<text x="23.5" y="37">SPI1-MISO</text>
<text x="23.5" y="38.8">SPI1-CLK</text>
<text x="23.5" y="40.5">SPI1-CS</text>
<text x="23.7" y="47.6">UART0-TX</text>
<text x="23.5" y="51.2">SWD-TMS</text>
<text x="23.7" y="49.4">UART0-RX</text>
<text x="23.7" y="53">SWD-TCK</text>
<text x="23.5" y="54.8">SPI0-MOSI</text>
<text x="23.5" y="56.5">SPI0-MISO</text>
<text x="23.5" y="58.3">SPI0-CS</text>
<text x="23.5" y="60.1">SPI0-CLK</text>
<text x="23.5" y="72.5">HXTAL1</text>
<text x="23.5" y="74.3">HXTAL2</text>
<text x="121.3" y="74.3">CHIP-PWD</text>
<text x="53.7" y="134.8">HXTAL2</text>
<text x="21.7" y="141.9">HXTAL1</text>
<text x="167.5" y="138.3">CHIP-PWD</text>
</g>
<g font-size="1.6">
<text x="37" y="15.6">5</text>
<text x="37" y="17.4">6</text>
<text x="115" y="15.6">52</text>
<text x="36.1" y="19.2">37</text>
<text x="36.1" y="21">38</text>
<text x="36.1" y="22.7">26</text>
<text x="115" y="21">24</text>
<text x="116.8" y="22.8">VCC-BAT</text>
<text x="116.8" y="19.2">VDD25-EF</text>
<text x="132.5" y="21">C0402</text>
<text x="142.3" y="21.7">GND</text>
<text x="209.1" y="23.5">C0201</text>
<text x="221.6" y="23.5">C0201</text>
<text x="36.1" y="24.5">30</text>
<text x="36.1" y="26.3">32</text>
<text x="36.1" y="28.1">33</text>
<text x="37" y="29.9">9</text>
<text x="115" y="28.1">19</text>
<text x="115" y="24.5">20</text>
<text x="131.6" y="24.6">C0402</text>
<text x="142.3" y="25.3">GND</text>
<text x="142.3" y="28.8">GND</text>
<text x="207.3" y="28.1">GND</text>
<text x="219.8" y="28.1">GND</text>
<text x="250.4" y="26.3">1</text>
<text x="257.8" y="29">ANT2</text>
<text x="36.1" y="31.6">39</text>
<text x="36.1" y="33.4">40</text>
<text x="36.1" y="35.2">41</text>
<text x="115" y="35.2">34</text>
<text x="115" y="31.6">51</text>
<text x="131.6" y="31.7">C0201</text>
<text x="131.6" y="35.2">C0201</text>
<text x="142.3" y="32.4">GND</text>
<text x="142.3" y="35.9">GND</text>
<text x="253.9" y="30.6" transform="rotate(-90 253.9 30.6)">2</text>
<text x="36.1" y="37">42</text>
<text x="36.1" y="38.7">43</text>
<text x="36.1" y="40.5">44</text>
<text x="115" y="38.7">25</text>
<text x="129.8" y="38.8">C0402</text>
<text x="136.9" y="39.5">GND</text>
<text x="252.5" y="37">GND</text>
<text x="36.1" y="47.6">49</text>
<text x="115" y="42.3">50</text>
<text x="115" y="45.9">1</text>
<text x="129.8" y="42.3">C0201</text>
<text x="129.8" y="44.1">C0201</text>
<text x="136.9" y="46.6">GND</text>
<text x="136.9" y="43">GND</text>
<text x="36.1" y="49.4">48</text>
<text x="36.1" y="51.2">10</text>
<text x="36.1" y="53">11</text>
<text x="115" y="53">16</text>
<text x="115" y="49.4">17</text>
<text x="136.9" y="53.7">GND</text>
<text x="36.1" y="54.7">14</text>
<text x="36.1" y="56.5">15</text>
<text x="36.1" y="58.3">47</text>
<text x="115" y="56.5">18</text>
<text x="136.9" y="57.3">GND</text>
<text x="36.1" y="60.1">46</text>
<text x="115" y="60.1">2</text>
<text x="115" y="63.6">22</text>
<text x="129.8" y="60.1">C0402</text>
<text x="136.9" y="60.8">GND</text>
<text x="115" y="67.2">21</text>
<text x="115" y="70.7">45</text>
<text x="122.3" y="67.2">2</text>
<text x="132.8" y="67.2">1</text>
<text x="136.9" y="71.5">GND</text>
<text x="158.3" y="67.9">GND</text>
<text x="37" y="74.3">3</text>
<text x="37" y="72.5">4</text>
<text x="115" y="74.3">23</text>
<text x="115" y="77.9">53</text>
<text x="53" y="83.9" transform="rotate(-90 53 83.9)">7</text>
<text x="54.8" y="83.9" transform="rotate(-90 54.8 83.9)">8</text>
<text x="56.5" y="84.8" transform="rotate(-90 56.5 84.8)">12</text>
<text x="58.3" y="84.8" transform="rotate(-90 58.3 84.8)">13</text>
<text x="60.1" y="84.8" transform="rotate(-90 60.1 84.8)">27</text>
<text x="61.9" y="84.8" transform="rotate(-90 61.9 84.8)">28</text>
<text x="63.6" y="84.8" transform="rotate(-90 63.6 84.8)">29</text>
<text x="65.4" y="84.8" transform="rotate(-90 65.4 84.8)">31</text>
<text x="67.2" y="84.8" transform="rotate(-90 67.2 84.8)">35</text>
<text x="69" y="84.8" transform="rotate(-90 69 84.8)">36</text>
<text x="122.7" y="85">GND</text>
<text x="116.8" y="121.5">VDD25-EF</text>
<text x="183.9" y="123.8">VCC-BAT</text>
<text x="29.9" y="134.8">4</text>
<text x="43.9" y="134.8">3</text>
<text x="186.7" y="133">R0402</text>
<text x="24.9" y="140.1">GND</text>
<text x="29.9" y="141.9">1</text>
<text x="43.9" y="141.9">2</text>
<text x="53.3" y="141">C0201</text>
<text x="30.2" y="149">C0201</text>
<text x="49.8" y="147.2">GND</text>
<text x="186.7" y="149">C0201</text>
<text x="26.7" y="153.5">GND</text>
<text x="36.5" y="150.8">CRY-TSX3225</text>
<text x="183.1" y="159.7">GND</text>
<text x="228.1" y="195.1">Design Name</text>
<text x="229.9" y="202.2">A3</text>
<text x="235.2" y="200.4">Page Name</text>
<text x="285" y="200.4">Rev</text>
<text x="285" y="202.2">1.0</text>
<text x="228.1" y="205.7">Date:</text>
<text x="237.4" y="205.7">Monday, May 14, 2018</text>
<text x="263.7" y="205.7">Sheet</text>
<text x="272.6" y="205.7">1</text>
<text x="277.9" y="205.7">of</text>
<text x="283.3" y="205.7">1</text>
</g>
<g font-size="1.6" fill="#000080">
<text x="40" y="12.1">WU2</text>
<text x="211.8" y="17.4">C1</text>
<text x="215.3" y="17.4">0R C0201</text>
<text x="235.2" y="15.7">WR1</text>
<text x="240.6" y="15.7">0R</text>
<text x="123.6" y="21">WC4</text>
<text x="128" y="21">1uF</text>
<text x="209.1" y="19.2">C2</text>
<text x="209.1" y="21.4">NC</text>
<text x="221.6" y="19.2">C3</text>
<text x="221.6" y="21.4">NC</text>
<text x="122.7" y="28.1">WC6</text>
<text x="122.7" y="24.6">WC5</text>
<text x="127" y="28.1">2.2uF C0402</text>
<text x="127" y="24.6">1uF</text>
<text x="235.8" y="24.6">WR2</text>
<text x="241.1" y="24.6">NC-0R</text>
<text x="257.8" y="27.2">ANT</text>
<text x="258.7" y="25.4">J2</text>
<text x="120" y="31.7">WC7 NC-104</text>
<text x="120" y="35.2">WC8 NC-104</text>
<text x="119.1" y="41.4">WC10 NC-104</text>
<text x="119.1" y="38.8">WC9</text>
<text x="123.6" y="38.8">0.47uF</text>
<text x="119.1" y="45">WC11 NC-104</text>
<text x="119.1" y="53">WC12</text>
<text x="124.5" y="53">2.2uF C0402</text>
<text x="118.2" y="56.6">WC13</text>
<text x="123.6" y="56.6">2.2uF C0402</text>
<text x="118.2" y="60.1">WC14</text>
<text x="123.6" y="60.1">0.47uF</text>
<text x="121.8" y="66.3">WL12.2uH-0.6A DCR&lt;0.2R</text>
<text x="141.4" y="67.2">WC15</text>
<text x="146.7" y="67.2">4.7uF C0402</text>
<text x="187.8" y="129.5">WR12</text>
<text x="187.8" y="131.6">10K</text>
<text x="32" y="132.1">U3</text>
<text x="53.3" y="137.5">C18</text>
<text x="53.3" y="139.2">20pF</text>
<text x="30.2" y="145.5">C19</text>
<text x="30.2" y="147.2">20pF</text>
<text x="36.5" y="149">24MHz-E3SB24E004304E</text>
<text x="186.7" y="145.5">WC28</text>
<text x="186.7" y="147.2">100pF</text>
</g>
<g font-size="1.6" fill="#004080">
<text x="40" y="16.7">IO0</text>
<text x="109.7" y="16.7">ANT</text>
<text x="40" y="18.5">IO1</text>
<text x="40" y="20.3">SCL</text>
<text x="40" y="22.1">SDA</text>
<text x="40" y="23.8">ADC_CH0</text>
<text x="104.8" y="22.1">VDD25_EF</text>
<text x="40" y="25.6">ADC_CH4/IR_TX</text>
<text x="40" y="27.4">ADC_CH6/IR_RX</text>
<text x="40" y="29.2">UART1_CTS</text>
<text x="105.8" y="29.2">VDD_3V3</text>
<text x="109.5" y="25.6">VCC</text>
<text x="40" y="30.9">UART1_RTS</text>
<text x="40" y="32.7">UART1_TX</text>
<text x="40" y="34.5">UART1_RX</text>
<text x="104.7" y="32.7">VDD33_PA</text>
<text x="40" y="36.3">PWM0/SPI1_MOSI</text>
<text x="40" y="38.1">PWM1/SPI1_MISO</text>
<text x="40" y="39.8">PWM2/SPI1_CLK</text>
<text x="40" y="41.6">PWM3/SPI1_CS</text>
<text x="105.4" y="39.8">VDD_RTC</text>
<text x="107" y="36.3">VDD_IO</text>
<text x="104.6" y="46.9">VDD14_RX</text>
<text x="104.8" y="43.4">VDD14_TX</text>
<text x="40" y="50.5">UART0_RX</text>
<text x="40" y="52.3">SWD_TMS</text>
<text x="40" y="48.7">UART0_TX</text>
<text x="104" y="50.5">VDD14_DIG</text>
<text x="40" y="54.1">SWD_TCK</text>
<text x="40" y="55.8">SPI0_MOSI</text>
<text x="40" y="57.6">SPI0_MISO</text>
<text x="40" y="59.4">SPI0_CS</text>
<text x="102.2" y="54.1">VDD12_SRAM</text>
<text x="104" y="57.6">VDD12_DIG</text>
<text x="40" y="61.2">SPI0_CLK</text>
<text x="103.2" y="64.7">VDD_SENSE</text>
<text x="103.8" y="61.2">VDD12_CLK</text>
<text x="105.6" y="68.3">VDD_VLX</text>
<text x="108.8" y="71.8">TEST</text>
<text x="40" y="75.4">HXTAL2</text>
<text x="40" y="73.6">HXTAL1</text>
<text x="104.5" y="75.4">CHIP_PWD</text>
<text x="54.1" y="80.9" transform="rotate(-90 54.1 80.9)">NC_1</text>
<text x="55.9" y="80.9" transform="rotate(-90 55.9 80.9)">NC_2</text>
<text x="57.6" y="80.9" transform="rotate(-90 57.6 80.9)">NC_3</text>
<text x="59.4" y="80.9" transform="rotate(-90 59.4 80.9)">NC_4</text>
<text x="61.2" y="80.9" transform="rotate(-90 61.2 80.9)">NC_5</text>
<text x="63" y="80.9" transform="rotate(-90 63 80.9)">NC_6</text>
<text x="64.8" y="80.9" transform="rotate(-90 64.8 80.9)">NC_7</text>
<text x="66.5" y="80.9" transform="rotate(-90 66.5 80.9)">NC_8</text>
<text x="68.3" y="80.9" transform="rotate(-90 68.3 80.9)">NC_9</text>
<text x="70.1" y="80.9" transform="rotate(-90 70.1 80.9)">NC_10</text>
<text x="108.6" y="79">EPAD</text>
</g>
<text font-size="1.6" fill="#00f" x="72.9" y="65.4">XR809</text>
<g font-size="1.5">
<text x="177.8" y="138.1">5V/0V</text>
<text x="228.1" y="200.3">Size</text>
</g>
<g font-size="1.3">
<text x="30.8" y="1.3">5</text>
<text x="88.9" y="1.3">4</text>
<text x="146.9" y="1.3">3</text>
<text x="205" y="1.3">2</text>
<text x="263.1" y="1.3">1</text>
<text x=".4" y="28.5">D</text>
<text x="292.5" y="28.5">D</text>
<text x=".4" y="79.5">C</text>
<text x="292.5" y="79.5">C</text>
<text x=".4" y="130.6">B</text>
<text x="292.5" y="130.6">B</text>
<text x=".4" y="181.7">A</text>
<text x="292.5" y="181.7">A</text>
<text x="30.8" y="207.4">5</text>
<text x="88.9" y="207.4">4</text>
<text x="146.9" y="207.4">3</text>
<text x="205" y="207.4">2</text>
<text x="263.1" y="207.4">1</text>
</g>
</svg>
